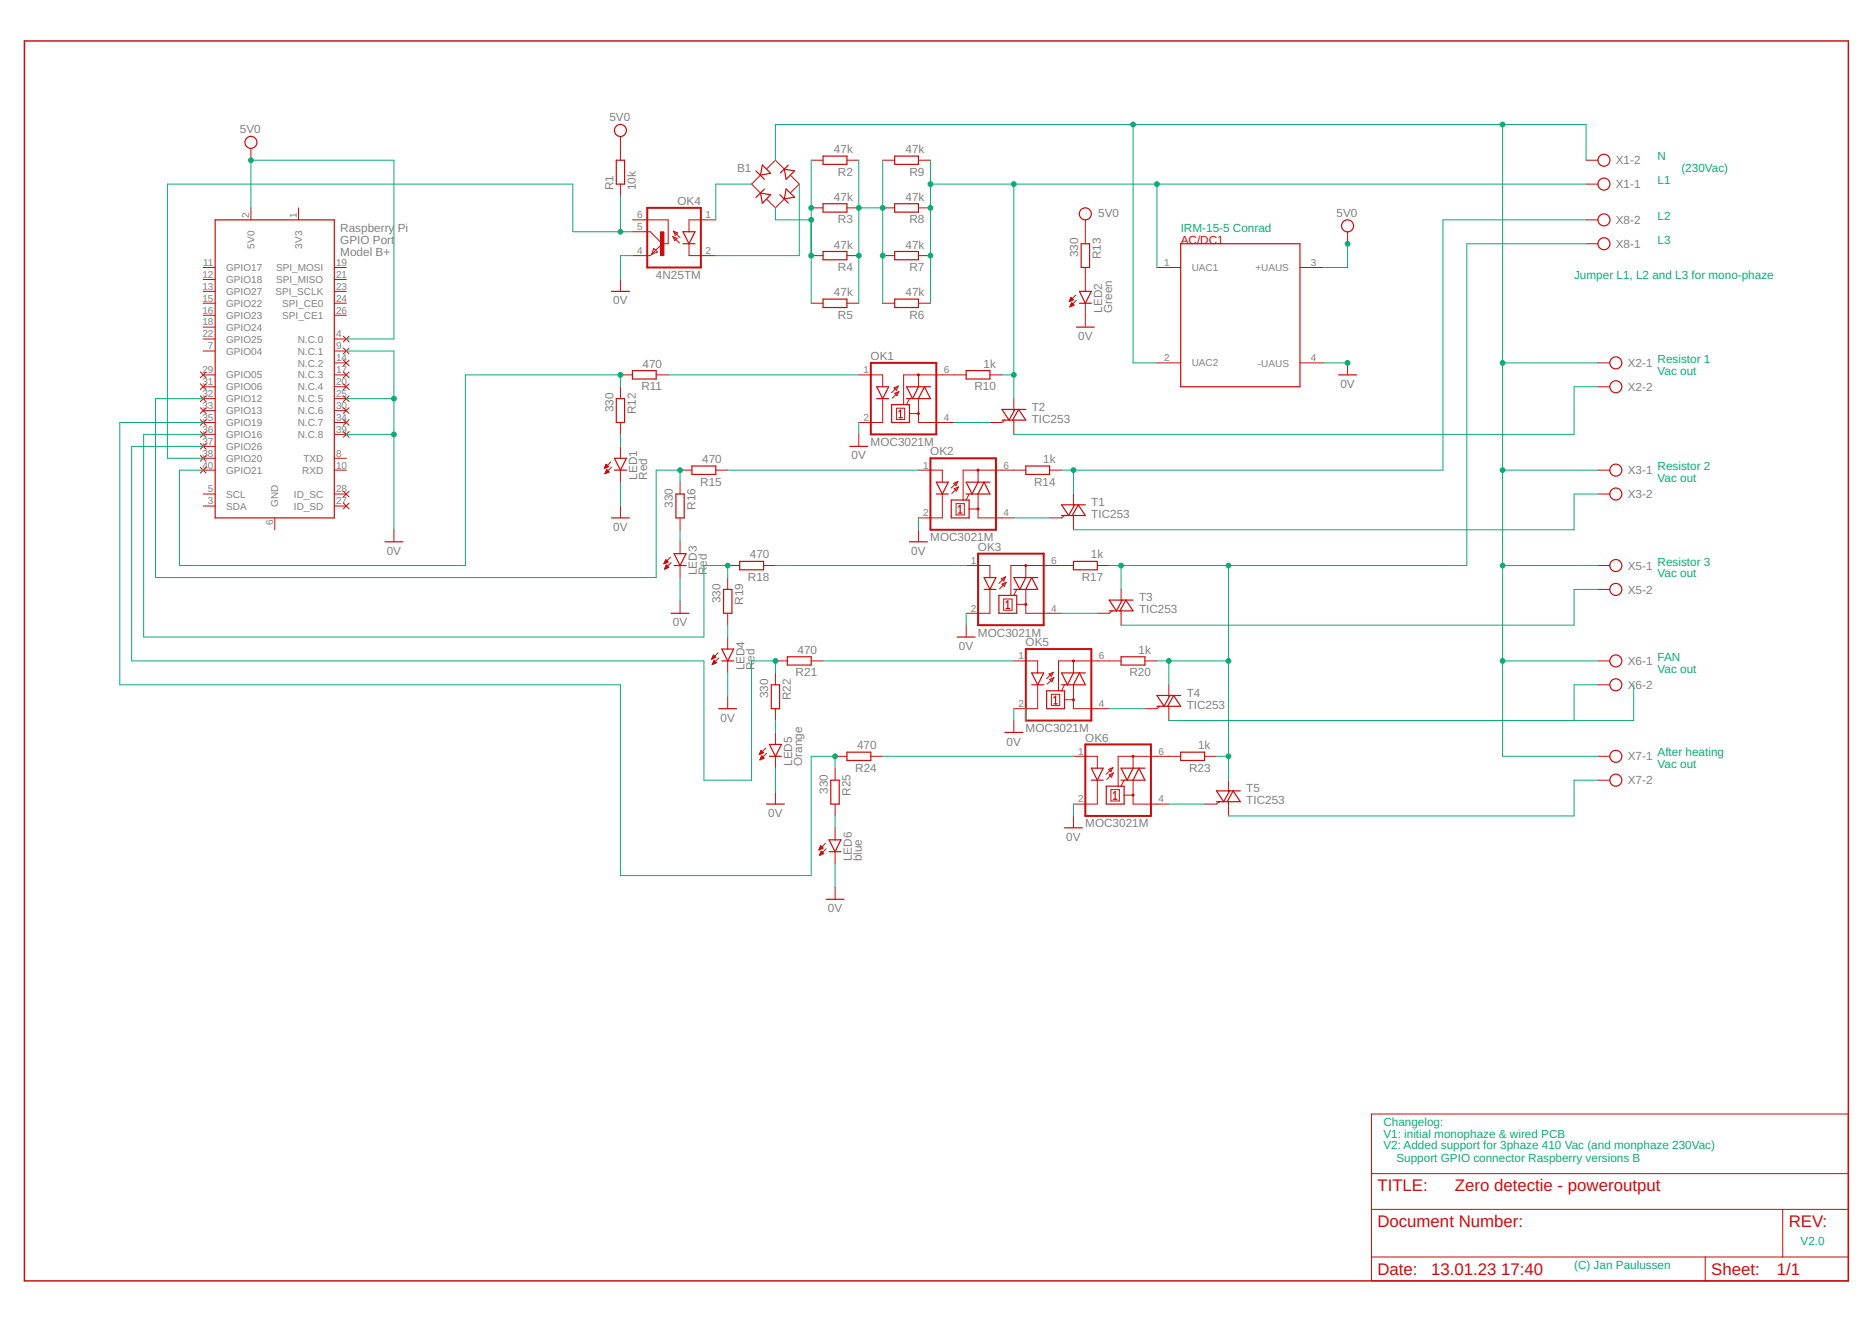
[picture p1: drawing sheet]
<svg xmlns="http://www.w3.org/2000/svg" width="297mm" height="210mm" viewBox="0 0 297 210" stroke-linecap="round" stroke-linejoin="round" font-family="sans-serif">
<g fill="none" stroke="#c90d0c" stroke-width=".19">
<path d="M34.1 34.9h18.9v47.3h-18.9zM97.8 25.4h1.3v3.8h-1.3zM108.4 36.8h1.9l-1 1.9zM108.4 38.7h1.9M120 27.1l1.3 1.3M120.7 30.6l1.6 .3-1.3 1.3zM121 26.2l1.3 1.3-1.6 .3zM121.3 30l-1.3 1.3M123.7 30.9l1.4 1.3M124.5 26.8l1.6 .3-1.4 1.3zM124.7 30l1.4 1.3-1.6 .3zM125.1 26.2l-1.3 1.2"/>
<path d="M130.6 24.8h3.8v1.3h-3.8zM130.6 32.3h3.8v1.4h-3.8zM130.6 39.9h3.8v1.3h-3.8zM142 24.8h3.7v1.3h-3.7zM142 32.3h3.7v1.4h-3.7zM142 39.9h3.7v1.3h-3.7zM171.6 38.7h1.3v3.7h-1.3zM187.3 38.7h19v22.7h-19zM97 46.2h2.9M100.4 58.8h3.7v1.3h-3.7zM130.6 47.5h3.8v1.3h-3.8zM142 47.5h3.7v1.3h-3.7z"/>
<path d="M153.3 58.8h3.8v1.3h-3.8zM170.8 51.9h2.8M171.3 46.2h1.9l-1 1.9zM171.3 48.1h1.9M212.4 59.5h2.8M97.5 72.7h1.9l-1 1.9zM97.5 74.6h1.9M97.8 63.2h1.3v3.8h-1.3zM107.3 78.4h1.3v3.8h-1.3zM109.8 73.9h3.8v1.4h-3.8zM134.9 70.8h2.8M139.1 63.2h1.9"/>
<path d="M139.1 61.4h1.9l-.9 1.8zM141.5 64.2h2.8v2.8h-2.8zM142.6 66.3h.6M142.6 65.3l.3-.3v1.3M143.8 63.2h3.8l-.9-1.8-1 1.8M145.7 61.4l-.9 1.8-1-1.8h3.8M148.6 78.4h1.9M148.6 76.5h1.9l-1 1.9zM150.9 79.3h2.9v2.9h-2.9zM153.3 78.4h3.8l-1-1.9-.9 1.9M155.2 76.5l-1 1.9-.9-1.9h3.8M159 66.7h3.8l-1.2-1.7-.9 1.7"/>
<path d="M161.1 65l-1 1.7-1.1-1.7h3.8M162.8 73.9h3.7v1.4h-3.7zM61.1 86h2.8M97 82.2h2.9M106.5 97.3h2.8M107 87.8h1.9l-1 1.9zM107 89.7h1.9M114.8 93.5h1.3v3.8h-1.3zM117.4 89.1h3.8v1.3h-3.8zM144.3 86h2.9M152.1 81.4h.5M152.1 80.5l.3-.3v1.2"/>
<path d="M156.1 93.5h1.9M156.1 91.6h1.9l-.9 1.9zM158.5 94.5h2.8v2.8h-2.8zM159.6 96.5h.6M159.6 95.6l.3-.3v1.2M160.9 93.5h3.8l-1-1.9-.9 1.9M162.8 91.6l-1 1.9-.9-1.9h3.8M168.4 81.8h3.8l-1.1-1.7-1 1.7M170.3 89.1h3.8v1.3h-3.8zM170.5 80.1l-.9 1.7-1.2-1.7h3.8M176 96.9h3.8l-1.2-1.7-.9 1.7M178.1 95.2l-1 1.7-1.1-1.7h3.8"/>
<path d="M114 112.4h2.9M114.5 103h1.9l-.9 1.9zM114.5 104.9h1.9M122.1 118.1h1.9l-1 1.9zM122.1 120h1.9M122.4 108.6h1.3v3.8h-1.3zM124.9 104.2h3.8v1.3h-3.8zM134.4 119.3h3.8v1.3h-3.8zM151.9 101.1h2.8M159.4 116.2h2.9M163.7 108.6h1.9M163.7 106.8h1.9l-.9 1.8z"/>
<path d="M166.1 109.6h2.8v2.8h-2.8zM167.2 111.7h.6M167.2 110.7l.3-.3v1.3M168.4 108.6h3.8l-.9-1.8-1 1.8M170.3 106.8l-.9 1.8-1-1.8h3.8M177.9 104.2h3.8v1.3h-3.8zM183.6 112.1h3.7l-1.1-1.8-.9 1.8M185.7 110.3l-1 1.8-1.1-1.8h3.7M187.3 119.3h3.8v1.3h-3.8zM121.6 127.6h2.9M131.6 133.2h1.8l-.9 1.9zM131.6 135.1h1.8"/>
<path d="M131.8 123.8h1.4v3.8h-1.4zM168.9 131.3h2.8M173.2 123.8h1.8M173.2 121.9h1.8l-.9 1.9zM175.5 124.7h2.9v2.9h-2.9zM176.7 126.8h.5M176.7 125.9l.3-.3v1.2M177.9 123.8h3.8l-1-1.9-.9 1.9M179.8 121.9l-1 1.9-.9-1.9h3.8M193 127.2h3.8l-1.1-1.7-1 1.7M195.1 125.5l-.9 1.7-1.2-1.7h3.8M131.1 142.7h2.8"/>
<circle cx="39.8" cy="22.6" r=".95"/>
<circle cx="98.4" cy="20.7" r=".95"/>
<circle cx="172.2" cy="33.9" r=".95"/>
<circle cx="213.8" cy="35.8" r=".95"/>
<circle cx="254.5" cy="29.2" r=".95"/>
<circle cx="254.5" cy="25.4" r=".95"/>
<circle cx="254.5" cy="38.7" r=".95"/>
<circle cx="254.5" cy="34.9" r=".95"/>
<circle cx="256.4" cy="57.6" r=".95"/>
<circle cx="256.4" cy="78.4" r=".95"/>
<circle cx="256.4" cy="61.4" r=".95"/>
<circle cx="256.4" cy="74.6" r=".95"/>
<circle cx="256.4" cy="89.7" r=".95"/>
<circle cx="256.4" cy="93.5" r=".95"/>
<circle cx="256.4" cy="104.9" r=".95"/>
<circle cx="256.4" cy="108.6" r=".95"/>
<circle cx="256.4" cy="120" r=".95"/>
<circle cx="256.4" cy="123.8" r=".95"/>
</g>
<g fill="none" stroke="#c90d0c" stroke-width=".16">
<path d="M39.8 23.5v1.9M39.8 33v1.9M47.4 33v1.9M98.4 21.6v3.8M98.4 29.2v1.9M100.4 36.8h2.8l1.9 1.9-1.9 1.9h-2.8M100.4 34.9h5.6v3.8h-.7M103.7 39.4l.6 .6-.9 .4zM106.8 37.5l1 1.1M106.8 37.5l.6 .3-.3 .4zM106.9 36.7l.6 .3-.4 .3zM106.9 36.7l1 1"/>
<path d="M109.3 38.7v1.9h4.3M113.6 34.9h-4.3v1.9M120.7 27.8l-1.4 1.4 1.4 1.4M121.7 26.8l1.3-1.4 1.5 1.4M124.5 31.6l-1.5 1.4-1.3-1.4M125.5 27.9l1.3 1.3-1.3 1.3M128.7 25.4h1.9M128.7 33h1.9M134.4 25.4h1.9M134.4 33h1.9M140.1 25.4h1.9M140.1 33h1.9"/>
<path d="M145.7 25.4h1.9M145.7 33h1.9M172.2 34.9v3.8M213.8 36.8v1.9M251.7 25.4h1.9M251.7 34.9h1.9M251.7 38.7h1.9M251.7 29.2h1.9M31.8 59l.9 .9M32.2 48.1h1.9M32.2 59.5h1.9M32.2 42.4h1.9"/>
<path d="M32.2 44.3h1.9M32.2 46.2h1.9M32.2 50h1.9M32.2 51.9h1.9M32.2 53.8h1.9M32.2 55.7h1.9M32.7 59l-.9 .9M53 48.1h1.9M53 59.5h1.9M53 57.6h1.9M53 42.4h1.9M53 44.3h1.9"/>
<path d="M53 46.2h1.9M53 50h1.9M53 53.8h1.9M53 55.7h1.9M54.5 53.3l.9 1M54.5 55.2l.9 .9M54.5 57.1l.9 .9M54.5 59l.9 .9M55.4 53.3l-.9 1M55.4 55.2l-.9 .9M55.4 57.1l-.9 .9M55.4 59l-.9 .9"/>
<path d="M98.4 44.3v1.9M98.4 59.5h2M104.1 59.5h1.9M128.7 40.6h1.9M128.7 48.1h1.9M134.4 40.6h1.9M134.4 48.1h1.9M136.3 59.5h3.8v1.9M140.1 40.6h1.9M140.1 48.1h1.9M145.7 40.6h1.9M145.7 48.1h1.9"/>
<path d="M145.7 59.5v1.9M153.3 59.5h-9.9v4.7M157.1 59.5h1.9M169.7 47.8v.1M169.7 47.8h.2M169.7 47.7h.4M169.8 47.6h.4M169.8 48.6h.1M169.8 47.5h.5M169.8 48.6h.3M169.8 47.4h.4M169.8 48.5h.4"/>
<path d="M169.9 47.3h.2M169.9 48.4h.5M169.9 47.3h.1M169.9 48.3h.4M169.9 47.2l.4 .4-.6 .2zM169.9 48.2h.4M170 48.2h.2M170 48.1h.1M170.4 48.4l-.3-.4-.3 .7M170.4 48.4l-.6 .3M170.7 46.8l-1 1M170.8 47.6l-1 1.1"/>
<path d="M172.2 42.4v3.8M172.2 48.1v3.8M183.6 57.6h3.7M183.6 42.4h3.7M206.3 57.6h3.8M206.3 42.4h3.8M213.8 57.6v1.9M253.6 57.6h1.8M31.8 60.9l.9 .9M31.8 62.8l.9 .9M31.8 64.7l.9 .9M31.8 66.6l.9 .9"/>
<path d="M31.8 68.5l.9 .9M31.8 70.4l.9 .9M31.8 72.3l.9 .9M31.8 74.1l.9 1M32.2 67h1.9M32.2 61.4h1.9M32.2 78.4h1.9M32.2 72.7h1.9M32.2 74.6h1.9M32.2 63.2h1.9M32.2 65.2h1.9M32.2 68.9h1.9"/>
<path d="M32.2 70.8h1.9M32.7 60.9l-.9 .9M32.7 62.8l-.9 .9M32.7 64.7l-.9 .9M32.7 66.6l-.9 .9M32.7 68.5l-.9 .9M32.7 70.4l-.9 .9M32.7 72.3l-.9 .9M32.7 74.1l-.9 1M53 67h1.9M53 61.4h1.9M53 78.4h1.9"/>
<path d="M53 72.7h1.9M53 74.6h1.9M53 63.2h1.9M53 65.2h1.9M53 68.9h1.9M54.5 60.9l.9 .9M54.5 62.8l.9 .9M54.5 77.9l.9 .9M54.5 79.8l.9 .9M54.5 64.7l.9 .9M54.5 66.6l.9 .9M54.5 68.5l.9 .9"/>
<path d="M55.4 60.9l-.9 .9M55.4 62.8l-.9 .9M55.4 77.9l-.9 .9M55.4 79.8l-.9 .9M55.4 64.7l-.9 .9M55.4 66.6l-.9 .9M55.4 68.5l-.9 .9M95.9 74.3h.1M95.9 74.2h.2M96 74.1h.3M96 74.1h.5M96 75.1h.1"/>
<path d="M96 74h.5M96 75.1h.3M96.1 73.9h.3M96.1 75h.4M96.1 73.8h.3M96.1 74.9h.5M96.1 73.7h.2M96.1 74.8h.5M96.2 73.7l.4 .3-.7 .3zM96.2 74.7h.3M96.2 74.6h.2M96.2 74.5h.1"/>
<path d="M96.6 74.9l-.3-.4-.3 .7M96.6 74.9l-.6 .3M96.9 73.3l-1 1M97 74.1l-1 1.1M98.4 61.4v1.8M98.4 67v1.9M98.4 70.8v1.9M98.4 74.6v1.9M107.9 74.6h1.9M107.9 76.5v1.9M113.6 74.6h1.9M136.3 68.9v1.9"/>
<path d="M140.1 63.2v3.8h-3.8M141.9 61.6l.6-.3-.3 .6zM142 62.4l.6-.3-.3 .7zM142.2 64.8h1.4v1.8h-1.4zM142.5 61.3l-1 1M142.6 62.1l-1 1.1M144.3 63.2l-.5 1M144.3 65.6h1.4M145.7 63.2v3.8h5.7M145.7 74.6h3.8v1.9M149.5 78.4v3.8h-3.8M151.3 76.7l.7-.3-.3 .7z"/>
<path d="M151.4 77.5l.7-.2-.3 .6zM151.7 79.9h1.3v1.8h-1.3zM152 76.4l-1.1 1M152.1 77.3l-1.1 1M153.8 78.4l-.5 .9M155.2 74.6v1.9M155.2 78.4v3.8h5.7M159.4 66.7l-.4 .3h-1.9M160.9 63.2v2M160.9 66.7v2.2M162.8 74.6h-10v4.7M166.5 74.6h1.9"/>
<path d="M170.3 78.4v1.9M253.6 61.4h1.8M253.6 78.4h1.8M253.6 74.6h1.8M32.2 80.3h1.9M43.6 82.2v1.9M53 80.3h1.9M62.5 84.1v1.9M98.4 80.3v1.9M105.4 89.4h.1M105.4 89.3h.2M105.4 89.3h.4"/>
<path d="M105.5 89.2h.5M105.5 90.3h.1M105.5 89.1h.5M105.5 90.2h.2M105.5 89h.4M105.5 90.1h.4M105.6 88.9h.2M105.6 90h.5M105.6 88.9h.1M105.6 89.9h.4M105.6 88.8l.4 .4-.7 .3zM105.6 89.9h.3"/>
<path d="M105.7 89.8h.2M105.7 89.7h.1M106.1 90l-.4-.4-.2 .7M106.1 90l-.6 .3M106.4 88.4l-1.1 1.1M106.5 89.3l-1 1M107.9 82.2v1.9M107.9 86v1.8M107.9 89.7v1.9M107.9 95.4v1.9M115.5 89.7h1.9M115.5 91.6v1.9"/>
<path d="M115.5 97.3v1.9M121.2 89.7h1.8M145.7 84.1v1.9M153.3 89.7h3.8v1.9M153.3 99.2v1.9M153.8 80.8h1.4M157.1 93.5v3.8h-3.8M158.9 91.8l.7-.3-.3 .7zM159 92.7l.6-.3-.2 .6zM159.3 95h1.3v1.8h-1.3zM159.6 91.5l-1.1 1.1M159.6 92.4l-1 1"/>
<path d="M161.3 93.5l-.4 1M161.3 95.9h1.5M162.8 89.7v1.9M162.8 93.5v3.8h5.6M168.9 81.8l-.5 .4h-1.9M170.3 81.8v2.3M170.3 89.7h-9.9v4.8M174.1 89.7h1.9M176.5 96.9l-.5 .4h-1.9M177.9 93.5v1.9M177.9 96.9v2.3M253.6 89.7h1.8"/>
<path d="M253.6 93.5h1.8M112.9 104.6h.1M113 104.5h.2M113 104.4h.3M113 104.3h.5M113 105.4h.1M113.1 104.2h.4M113.1 105.3h.2M113.1 104.1h.3M113.1 105.2h.4M113.1 104.1h.2M113.1 105.1h.6"/>
<path d="M113.2 104h.1M113.2 105.1h.4M113.2 103.9l.4 .4-.7 .3zM113.2 105h.3M113.2 104.9h.2M113.3 104.8h.1M113.3 104.8l.4 .4-.7 .2zM114 103.5l-1.1 1.1M114 104.4l-1 1M115.5 101.1v1.9M115.5 104.9v1.9M115.5 110.5v1.9"/>
<path d="M120.5 119.7h.1M120.5 119.6h.3M120.6 119.5h.3M120.6 119.4h.5M120.7 119.3h.3M120.7 119.2h.2M120.7 119.1h.1M120.8 119l.4 .4-.7 .3zM120.9 119.9l-.3 .7M120.9 119.9l.3 .4-.6 .3M120.9 119.9h.1M121.5 118.7l-1 1"/>
<path d="M121.6 119.5l-1 1.1M123 104.9h1.9M123 106.8v1.8M123 112.4v1.9M123 116.2v1.9M123 120v1.9M128.7 104.9h1.9M132.5 120h1.9M138.2 120h1.9M160.9 114.3v1.9M160.9 104.9h3.8v1.9M164.7 108.6v3.8h-3.8"/>
<path d="M166.5 107l.6-.3-.3 .6zM166.5 107.8l.7-.3-.3 .7zM166.8 110.2h1.3v1.8h-1.3zM167.1 106.7l-1 1M167.2 107.5l-1 1M168.9 108.6l-.5 1M168.9 111h1.4M170.3 104.9v1.9M170.3 108.6v3.8h5.7M170.3 120h3.8v1.9M177.9 104.9h-9.9v4.7M179.8 120v1.9"/>
<path d="M181.7 104.9h1.9M184 112.1l-.4 .3h-1.9M185.5 108.6v1.9M185.5 112.1v2.2M187.3 120h-9.9v4.7M191.1 120h1.9M253.6 104.9h1.8M253.6 120h1.8M253.6 108.6h1.8M120.6 120.5h.1M120.6 120.4h.3M120.7 120.3h.4"/>
<path d="M120.7 120.2h.5M120.8 120.2h.3M120.8 120.1h.3M120.8 120h.2M123 125.7v1.9M130 134.8h.1M130 134.7h.2M130 134.6h.4M130.1 134.6h.5M130.1 135.6h.1M130.1 134.5h.4M130.1 135.5h.3"/>
<path d="M130.1 134.4h.3M130.1 135.5h.5M130.2 134.3h.2M130.2 135.4h.5M130.2 134.2h.1M130.2 135.3h.4M130.2 135.2h.3M130.3 135.1h.1M130.3 135l-.3 .7M130.3 135l.4 .4-.7 .3M130.3 135h.1M130.6 134.6l-.4-.4-.3 .7"/>
<path d="M130.6 134.6l-.7 .3M131 133.8l-1.1 1.1M131.1 134.7l-1.1 1M132.5 121.9v1.9M132.5 127.6v1.9M132.5 131.3v1.9M132.5 135.1v1.9M170.3 129.5v1.8M174.1 123.8v3.8h-3.8M175.9 122.1l.7-.3-.3 .6zM176 122.9l.7-.3-.3 .7zM176.3 125.3h1.3v1.8h-1.3z"/>
<path d="M176.6 121.8l-1.1 1M176.7 122.6l-1.1 1.1M178.4 123.8l-.5 .9M178.4 126.2h1.4M179.8 123.8v3.8h5.7M193.5 127.2l-.5 .4h-1.9M194.9 123.8v1.9M194.9 127.2v2.3M253.6 123.8h1.8M132.5 140.8v1.9M217.6 176.7h75.7v26.5h-75.7zM217.6 191.9h75.7"/>
<path d="M217.6 199.4h75.7M217.6 186.2h75.7M270.6 199.4v3.8M282.9 191.9v7.5"/>
</g>
<g fill="none" stroke="#c90d0c" stroke-width=".32">
<path d="M102.7 33h8.5v9.4h-8.5zM138.2 57.6h10.4v11.3h-10.4zM147.6 72.7h10.4v11.4h-10.4zM155.2 87.8h10.4v11.4h-10.4zM162.8 103h10.4v11.3h-10.4zM172.2 118.1h10.4v11.4h-10.4z"/>
<circle cx="145.7" cy="59.5" r=".08"/>
<circle cx="145.7" cy="65.6" r=".08"/>
<circle cx="155.2" cy="74.6" r=".08"/>
<circle cx="155.2" cy="80.8" r=".08"/>
<circle cx="162.8" cy="89.7" r=".08"/>
<circle cx="162.8" cy="95.9" r=".08"/>
<circle cx="170.3" cy="104.9" r=".08"/>
<circle cx="170.3" cy="111" r=".08"/>
<circle cx="179.8" cy="120" r=".08"/>
<circle cx="179.8" cy="126.2" r=".08"/>
</g>
<path d="M104.8 36.8h.5v3.8h-.5z" fill="#c90d0c" stroke="#c90d0c" stroke-width=".16"/>
<path d="M3.9 6.5h289.4v196.7h-289.4z" fill="none" stroke="#c90d0c" stroke-width=".23"/>
<g fill="none" stroke="#0dab76" stroke-width=".16">
<path d="M179.8 19.7v37.9h3.8M238.4 19.7v100.3h15.2M39.8 33v-7.6h22.7v28.4h-7.6M98.4 31.1v5.7M100.4 36.8h-9.5v-7.6h-64.3v43.5h5.6M119.3 29.2h-5.7v5.7M123 25.4v-5.7h128.7v5.7M123 33v1.9h5.7M126.8 29.2v11.4h-13.2M128.7 25.4v22.7M136.3 25.4v22.7M136.3 33h3.8"/>
<path d="M140.1 25.4v22.7M147.6 29.2h104.1M147.6 25.4v22.7M160.9 29.2v34M183.6 29.2v13.2M213.8 38.7v3.7h-3.7M251.7 34.9h-22.7v39.7h-60.6M251.7 38.7h-19v51h-56.7M54.9 55.7h7.6v28.4M100.4 40.6h-2v3.7M106 59.5h30.3M159 59.5h1.9"/>
<path d="M210.1 57.6h3.7M238.4 57.6h15.2M32.2 67h-13.2v41.6h79.4v30.3h30.3v-18.9h3.8v1.9M32.2 70.8h-11.3v34.1h90.8v18.9h7.6v-18.9h3.7v1.9M32.2 63.2h-7.5v28.4h79.4v-17h3.8v1.9M32.2 68.9h-9.4v32.2h88.9v-11.4h3.8v1.9M54.9 68.9h7.6M54.9 63.2h7.6M98.4 61.4v-1.9h-24.5v30.2h-45.4v-15.1h3.7M98.4 68.9v1.9M98.4 76.5v3.8M115.5 74.6h30.2"/>
<path d="M136.3 67v1.9M151.4 67h5.7M170.3 74.6v3.8M238.4 74.6h15.2M253.6 61.4h-3.8v7.5h-88.9M253.6 78.4h-3.8v5.7h-79.5M107.9 84.1v1.9M107.9 91.6v3.8M115.5 99.2v1.9M123 89.7h30.3M145.7 82.2v1.9M153.3 97.3v1.9"/>
<path d="M160.9 82.2h5.6M168.4 97.3h5.7M177.9 89.7v3.8M194.9 89.7v34.1M238.4 89.7h15.2M253.6 93.5h-3.8v5.7h-71.9M115.5 106.8v3.7M123 114.3v1.9M130.6 104.9h30.3M140.1 120h30.2M160.9 112.4v1.9M162.8 112.4v1.9"/>
<path d="M176 112.4h5.7M183.6 104.9h11.3M185.5 104.9v3.7M193 120h1.9M238.4 104.9h15.2M253.6 108.6h-3.8v5.7M259.2 108.6v5.7h-73.7M123 121.9v3.8M132.5 129.5v1.8M132.5 137v3.8M170.3 127.6v1.9M185.5 127.6h5.6"/>
<path d="M253.6 123.8h-3.8v5.7h-54.9"/>
</g>
<g fill="#0dab76" stroke="#0dab76" stroke-width=".16">
<circle cx="98.4" cy="36.8" r=".38"/>
<circle cx="128.7" cy="33" r=".38"/>
<circle cx="128.7" cy="40.6" r=".38"/>
<circle cx="128.7" cy="34.9" r=".38"/>
<circle cx="136.3" cy="33" r=".38"/>
<circle cx="136.3" cy="40.6" r=".38"/>
<circle cx="140.1" cy="33" r=".38"/>
<circle cx="140.1" cy="40.6" r=".38"/>
<circle cx="213.8" cy="38.7" r=".38"/>
<circle cx="39.8" cy="25.4" r=".38"/>
<circle cx="213.8" cy="57.6" r=".38"/>
<circle cx="62.5" cy="68.9" r=".38"/>
<circle cx="62.5" cy="63.2" r=".38"/>
<circle cx="107.9" cy="74.6" r=".38"/>
<circle cx="115.5" cy="89.7" r=".38"/>
<circle cx="123" cy="104.9" r=".38"/>
<circle cx="98.4" cy="59.5" r=".38"/>
<circle cx="132.5" cy="120" r=".38"/>
<circle cx="238.4" cy="104.9" r=".38"/>
<circle cx="238.4" cy="89.7" r=".38"/>
<circle cx="238.4" cy="74.6" r=".38"/>
<circle cx="179.8" cy="19.7" r=".38"/>
<circle cx="238.4" cy="57.6" r=".38"/>
<circle cx="238.4" cy="19.7" r=".38"/>
<circle cx="170.3" cy="74.6" r=".38"/>
<circle cx="147.6" cy="33" r=".38"/>
<circle cx="147.6" cy="40.6" r=".38"/>
<circle cx="147.6" cy="29.2" r=".38"/>
<circle cx="183.6" cy="29.2" r=".38"/>
<circle cx="160.9" cy="59.5" r=".38"/>
<circle cx="160.9" cy="29.2" r=".38"/>
<circle cx="185.5" cy="104.9" r=".38"/>
<circle cx="194.9" cy="120" r=".38"/>
<circle cx="177.9" cy="89.7" r=".38"/>
<circle cx="194.9" cy="104.9" r=".38"/>
<circle cx="194.9" cy="89.7" r=".38"/>
</g>
<g font-size="2.7" fill="#c90d0c">
<text x="218.6" y="189">TITLE:</text>
<text x="230.9" y="189">Zero detectie - poweroutput</text>
<text x="218.6" y="194.7">Document Number:</text>
<text x="283.8" y="194.7">REV:</text>
<text x="218.6" y="202.3">Date:</text>
<text x="227.1" y="202.3">13.01.23</text>
<text x="238.2" y="202.3">17:40</text>
<text x="271.5" y="202.3">Sheet:</text>
<text x="281.9" y="202.3">1/1</text>
</g>
<g font-size="1.9" fill="#808080">
<text x="38.1" y="21.2">5V0</text>
<text x="96.7" y="19.3">5V0</text>
<text x="117" y="27.3">B1</text>
<text x="132.3" y="24.3">47k</text>
<text x="133" y="27.9">R2</text>
<text x="143.7" y="24.3">47k</text>
<text x="144.3" y="27.9">R9</text>
<text x="256.4" y="29.9">X1-1</text>
<text x="256.4" y="26.1">X1-2</text>
<text x="97.3" y="30.2" transform="rotate(-90 97.3 30.2)">R1</text>
<text x="100.9" y="30.2" transform="rotate(-90 100.9 30.2)">10k</text>
<text x="107.5" y="32.5">OK4</text>
<text x="132.3" y="31.9">47k</text>
<text x="133" y="35.4">R3</text>
<text x="143.7" y="31.9">47k</text>
<text x="144.3" y="35.4">R8</text>
<text x="174.3" y="34.4">5V0</text>
<text x="212.1" y="34.4">5V0</text>
<text x="256.4" y="35.5">X8-2</text>
<text x="54" y="36.8">Raspberry</text>
<text x="54" y="38.7">GPIO Port</text>
<text x="54" y="40.6">Model B+</text>
<text x="63.1" y="36.8">Pi</text>
<text x="132.3" y="39.4">47k</text>
<text x="143.7" y="39.4">47k</text>
<text x="171.1" y="40.8" transform="rotate(-90 171.1 40.8)">330</text>
<text x="174.7" y="41.1" transform="rotate(-90 174.7 41.1)">R13</text>
<text x="256.4" y="39.3">X8-1</text>
<text x="104.1" y="44.3">4N25TM</text>
<text x="132.3" y="47">47k</text>
<text x="133" y="43">R4</text>
<text x="143.7" y="47">47k</text>
<text x="144.3" y="43">R7</text>
<text x="97.3" y="48.3">0V</text>
<text x="133" y="50.6">R5</text>
<text x="144.3" y="50.6">R6</text>
<text x="171.1" y="54">0V</text>
<text x="174.9" y="49.6" transform="rotate(-90 174.9 49.6)">LED2</text>
<text x="176.5" y="49.6" transform="rotate(-90 176.5 49.6)">Green</text>
<text x="102" y="58.3">470</text>
<text x="138.2" y="57.1">OK1</text>
<text x="156.1" y="58.3">1k</text>
<text x="258.3" y="58.2">X2-1</text>
<text x="97.3" y="65.4" transform="rotate(-90 97.3 65.4)">330</text>
<text x="100.9" y="65.7" transform="rotate(-90 100.9 65.7)">R12</text>
<text x="101.8" y="61.9">R11</text>
<text x="154.6" y="61.9">R10</text>
<text x="163.7" y="65.1">T2</text>
<text x="212.7" y="61.5">0V</text>
<text x="258.3" y="62">X2-2</text>
<text x="138.2" y="70.8">MOC3021M</text>
<text x="163.7" y="67">TIC253</text>
<text x="101.1" y="76.1" transform="rotate(-90 101.1 76.1)">LED1</text>
<text x="102.7" y="76.1" transform="rotate(-90 102.7 76.1)">Red</text>
<text x="111.1" y="77">R15</text>
<text x="111.4" y="73.5">470</text>
<text x="135.1" y="72.9">0V</text>
<text x="147.6" y="72.3">OK2</text>
<text x="164.1" y="77">R14</text>
<text x="165.5" y="73.5">1k</text>
<text x="258.3" y="75.3">X3-1</text>
<text x="106.8" y="80.5" transform="rotate(-90 106.8 80.5)">330</text>
<text x="110.4" y="80.8" transform="rotate(-90 110.4 80.8)">R16</text>
<text x="173.2" y="82.2">TIC253</text>
<text x="173.2" y="80.3">T1</text>
<text x="258.3" y="79">X3-2</text>
<text x="61.4" y="88">0V</text>
<text x="97.3" y="84.2">0V</text>
<text x="119" y="88.6">470</text>
<text x="144.6" y="88">0V</text>
<text x="147.6" y="85.9">MOC3021M</text>
<text x="155.2" y="87.4">OK3</text>
<text x="173.1" y="88.6">1k</text>
<text x="110.6" y="91.2" transform="rotate(-90 110.6 91.2)">LED3</text>
<text x="112.2" y="91.2" transform="rotate(-90 112.2 91.2)">Red</text>
<text x="114.3" y="95.7" transform="rotate(-90 114.3 95.7)">330</text>
<text x="117.9" y="96" transform="rotate(-90 117.9 96)">R19</text>
<text x="118.7" y="92.2">R18</text>
<text x="171.6" y="92.2">R17</text>
<text x="180.7" y="95.4">T3</text>
<text x="258.3" y="90.4">X5-1</text>
<text x="258.3" y="94.2">X5-2</text>
<text x="106.8" y="99.4">0V</text>
<text x="155.2" y="101">MOC3021M</text>
<text x="180.7" y="97.3">TIC253</text>
<text x="118.1" y="106.4" transform="rotate(-90 118.1 106.4)">LED4</text>
<text x="119.7" y="106.4" transform="rotate(-90 119.7 106.4)">Red</text>
<text x="126.3" y="107.3">R21</text>
<text x="126.5" y="103.7">470</text>
<text x="152.2" y="103.2">0V</text>
<text x="162.7" y="102.5">OK5</text>
<text x="179.2" y="107.3">R20</text>
<text x="180.7" y="103.7">1k</text>
<text x="258.3" y="105.5">X6-1</text>
<text x="121.9" y="110.8" transform="rotate(-90 121.9 110.8)">330</text>
<text x="125.5" y="111.1" transform="rotate(-90 125.5 111.1)">R22</text>
<text x="188.3" y="112.4">TIC253</text>
<text x="188.3" y="110.5">T4</text>
<text x="258.3" y="109.3">X</text>
<text x="259.5" y="109.3">6-2</text>
<text x="114.3" y="114.5">0V</text>
<text x="136" y="118.9">470</text>
<text x="159.7" y="118.3">0V</text>
<text x="162.7" y="116.2">MOC3021M</text>
<text x="172.2" y="117.7">OK6</text>
<text x="190.1" y="118.9">1k</text>
<text x="125.7" y="121.5" transform="rotate(-90 125.7 121.5)">LED5</text>
<text x="127.3" y="121.5" transform="rotate(-90 127.3 121.5)">Orange</text>
<text x="131.4" y="125.9" transform="rotate(-90 131.4 125.9)">330</text>
<text x="135.7" y="122.4">R24</text>
<text x="188.7" y="122.4">R23</text>
<text x="197.8" y="125.7">T5</text>
<text x="258.3" y="120.7">X7-1</text>
<text x="258.3" y="124.4">X7-2</text>
<text x="121.9" y="129.6">0V</text>
<text x="134.9" y="126.2" transform="rotate(-90 134.9 126.2)">R25</text>
<text x="172.2" y="131.3">MOC3021M</text>
<text x="197.8" y="127.6">TIC253</text>
<text x="135.1" y="136.6" transform="rotate(-90 135.1 136.6)">LED6</text>
<text x="136.8" y="136.6" transform="rotate(-90 136.8 136.6)">blue</text>
<text x="169.2" y="133.4">0V</text>
<text x="131.4" y="144.8">0V</text>
</g>
<g font-size="1.9" fill="#0dab76">
<text x="263" y="29.2">L1</text>
<text x="263" y="25.4">N</text>
<text x="266.8" y="27.3">(230Vac)</text>
<text x="263" y="34.9">L2</text>
<text x="187.4" y="36.8">IRM-15-5 Conrad</text>
<text x="263" y="38.7">L3</text>
<text x="249.8" y="44.3">Jumper L1, L2 and L3 for mono-phaze</text>
<text x="263" y="59.5">Vac out</text>
<text x="263" y="57.6">Resistor 1</text>
<text x="263" y="76.5">Vac out</text>
<text x="263" y="74.6">Resistor 2</text>
<text x="263" y="89.7">Resistor 3</text>
<text x="263" y="91.6">Vac out</text>
<text x="263" y="106.8">Vac out</text>
<text x="263" y="104.9">FAN</text>
<text x="263" y="120">After heating</text>
<text x="263" y="121.9">Vac out</text>
<text x="219.5" y="178.6">Changelog:</text>
<text x="219.5" y="182.3">V2: Added support for 3phaze 410 Vac (and monphaze 230Vac)</text>
<text x="219.5" y="180.5">V1: initial monophaze &amp; wired PCB</text>
<text x="221.6" y="184.3">Support GPIO connector Raspberry versions B</text>
<text x="285.7" y="197.5">V2.0</text>
<text x="249.8" y="201.3">(C) Jan Paulussen</text>
</g>
<text font-size="1.9" fill="#c90d0c" x="187.4" y="38.7">AC/DC1</text>
<g font-size="1.6" fill="#808080">
<text x="39.5" y="34.6" transform="rotate(-90 39.5 34.6)">2</text>
<text x="47.1" y="34.6" transform="rotate(-90 47.1 34.6)">1</text>
<text x="101.1" y="34.6">6</text>
<text x="112" y="34.6">1</text>
<text x="40.4" y="39.4" transform="rotate(-90 40.4 39.4)">5V0</text>
<text x="48" y="39.4" transform="rotate(-90 48 39.4)">3V3</text>
<text x="101.1" y="40.3">4</text>
<text x="101.1" y="36.5">5</text>
<text x="112" y="40.3">2</text>
<text x="32.1" y="44.1">12</text>
<text x="32.1" y="46">13</text>
<text x="32.1" y="47.9">15</text>
<text x="32.2" y="42.2">11</text>
<text x="35.9" y="43">GPIO17</text>
<text x="35.9" y="44.9">GPIO18</text>
<text x="35.9" y="46.8">GPIO27</text>
<text x="43.7" y="46.8">SPI_SCLK</text>
<text x="43.8" y="43">SPI_MOSI</text>
<text x="43.8" y="44.9">SPI_MISO</text>
<text x="53.3" y="42.2">19</text>
<text x="53.3" y="44.1">21</text>
<text x="53.3" y="46">23</text>
<text x="53.3" y="47.9">24</text>
<text x="184.7" y="42.2">1</text>
<text x="189.1" y="43">UAC1</text>
<text x="199.2" y="43">+UAUS</text>
<text x="208" y="42.2">3</text>
<text x="32.1" y="49.7">16</text>
<text x="32.1" y="51.6">18</text>
<text x="32.1" y="53.5">22</text>
<text x="35.9" y="48.7">GPIO22</text>
<text x="35.9" y="50.6">GPIO23</text>
<text x="35.9" y="52.5">GPIO24</text>
<text x="44.8" y="48.7">SPI_CE0</text>
<text x="44.8" y="50.6">SPI_CE1</text>
<text x="53.3" y="49.7">26</text>
<text x="53.3" y="53.5">4</text>
<text x="32.1" y="59.2">29</text>
<text x="33" y="55.4">7</text>
<text x="35.9" y="54.4">GPIO25</text>
<text x="35.9" y="56.3">GPIO04</text>
<text x="47.2" y="54.4">N.C.0</text>
<text x="47.2" y="56.3">N.C.1</text>
<text x="47.2" y="58.2">N.C.2</text>
<text x="53.3" y="55.4">9</text>
<text x="53.3" y="57.3">14</text>
<text x="53.3" y="59.2">17</text>
<text x="137" y="59.2">1</text>
<text x="149.8" y="59.2">6</text>
<text x="184.7" y="57.3">2</text>
<text x="189.1" y="58.1">UAC2</text>
<text x="199.6" y="58.2">-UAUS</text>
<text x="208" y="57.3">4</text>
<text x="32.1" y="61.1">31</text>
<text x="32.1" y="63">32</text>
<text x="32.1" y="64.9">33</text>
<text x="35.9" y="60">GPIO05</text>
<text x="35.9" y="61.9">GPIO06</text>
<text x="35.9" y="63.8">GPIO12</text>
<text x="35.9" y="65.7">GPIO13</text>
<text x="47.2" y="60">N.C.3</text>
<text x="47.2" y="61.9">N.C.4</text>
<text x="47.2" y="63.8">N.C.5</text>
<text x="47.2" y="65.7">N.C.6</text>
<text x="53.3" y="61.1">20</text>
<text x="53.3" y="63">25</text>
<text x="53.3" y="64.9">30</text>
<text x="32.1" y="66.8">35</text>
<text x="32.1" y="68.7">36</text>
<text x="32.1" y="70.6">37</text>
<text x="35.9" y="67.6">GPIO19</text>
<text x="35.9" y="69.5">GPIO16</text>
<text x="35.9" y="71.4">GPIO26</text>
<text x="47.2" y="67.6">N.C.7</text>
<text x="47.2" y="69.5">N.C.8</text>
<text x="53.3" y="66.8">34</text>
<text x="53.3" y="68.7">39</text>
<text x="137" y="66.8">2</text>
<text x="149.8" y="66.8">4</text>
<text x="32.1" y="72.4">38</text>
<text x="32.1" y="74.3">40</text>
<text x="35.9" y="73.3">GPIO20</text>
<text x="35.9" y="75.2">GPIO21</text>
<text x="48" y="75.2">RXD</text>
<text x="48.1" y="73.3">TXD</text>
<text x="53.3" y="72.4">8</text>
<text x="53.3" y="74.3">10</text>
<text x="146.5" y="74.3">1</text>
<text x="159.2" y="74.3">6</text>
<text x="33" y="80">3</text>
<text x="33" y="78.1">5</text>
<text x="35.9" y="80.8">SDA</text>
<text x="35.9" y="79">SCL</text>
<text x="43.3" y="83.3" transform="rotate(-90 43.3 83.3)">6</text>
<text x="44.2" y="80.4" transform="rotate(-90 44.2 80.4)">GND</text>
<text x="46.6" y="79">ID_SC</text>
<text x="46.6" y="80.9">ID_SD</text>
<text x="53.3" y="78.1">28</text>
<text x="53.3" y="80">27</text>
<text x="146.5" y="81.9">2</text>
<text x="159.2" y="81.9">4</text>
<text x="154" y="89.5">1</text>
<text x="166.8" y="89.5">6</text>
<text x="154" y="97">2</text>
<text x="166.8" y="97">4</text>
<text x="161.6" y="104.6">1</text>
<text x="174.4" y="104.6">6</text>
<text x="161.6" y="112.2">2</text>
<text x="174.4" y="112.2">4</text>
<text x="171.1" y="119.7">1</text>
<text x="183.8" y="119.7">6</text>
<text x="171.1" y="127.3">2</text>
<text x="183.8" y="127.3">4</text>
</g>
</svg>
